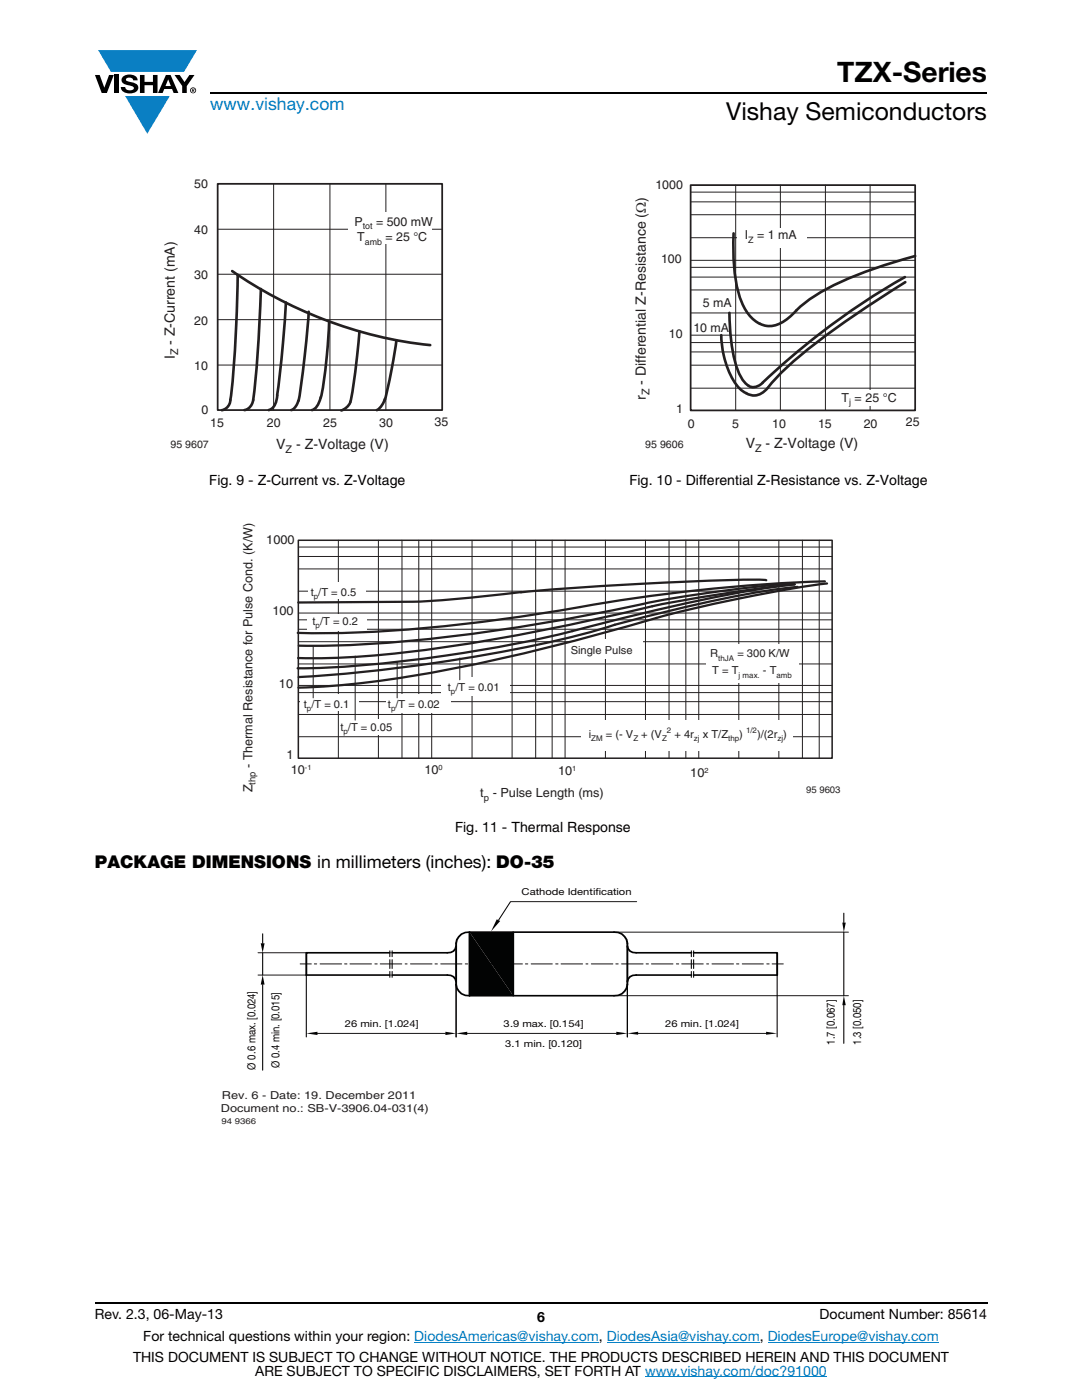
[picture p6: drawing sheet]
<svg xmlns="http://www.w3.org/2000/svg" width="216mm" height="279mm" viewBox="0 0 216 279" stroke-linecap="round" stroke-linejoin="round" font-family="sans-serif">
<g fill="#0a7fc3">
<path d="M19.6 10h19.7l-2.6 4.3h-1.1h-13.5z"/>
<path d="M25 19.2h8.9l-4.5 7.5z"/>
</g>
<g fill="#000">
<path d="M18.9 15h1l.9 2.5 1-2.5h.9l-1.4 3.6h-1zM22.9 15h.9v3.6h-.9zM24.6 15.3a2.1 2.1 0 0 1 2.8 .3l.1 .4h-.9a.79 .79 0 0 0-.7-.5 .79 .79 0 0 0-.8 .4l.3 .3 1 .2a1.08 1.08 0 0 1 1.2 1 1.08 1.08 0 0 1-1.1 1.2 1.73 1.73 0 0 1-2.4-1.2h.9a.96 .96 0 0 0 .8 .6 .96 .96 0 0 0 .9-.4 1.31 1.31 0 0 0-1.2-.6 1.03 1.03 0 0 1-1.1-.6 1.03 1.03 0 0 1 .2-1.1zM27.9 15h.9v1.3h1.7v-1.3h.9v3.6h-.9v-1.6h-1.7v1.6h-.9zM34.8 15h1.1l.9 1.4 1-1.4h1l-1.5 2.2v1.4h-.9v-1.4z"/>
<path d="M33.6 15.9l.5 1.3h-1.1zM33.1 15l-1.6 3.6h1l.3-.8h1.5l.3 .8h1l-1.6-3.6z"/>
<path d="M38.4 17.8h.2v.2h-.2zM38.3 17.7v.7h.1v-.3l.4 .3-.2-.3 .2-.2-.1-.2z"/>
<path d="M38.1 18a.46 .46 0 0 1 .9 0 .46 .46 0 0 1-.9 0zM37.9 18a.6 .6 0 0 0 1.2 0 .6 .6 0 0 0-1.2 0z"/>
</g>
<path d="M42 18.6h155M18.9 260h178.1" fill="none" stroke="#000" stroke-width=".36"/>
<path d="M82.7 267.9h36.8M121.1 267.9h30.5M128.7 274.8h36.3M153.2 267.9h34.1" fill="none" stroke="#007ec4" stroke-width=".2"/>
<path d="M32.4 35.3h57.1v55.7h-57.1z" fill="#fff"/>
<path d="M43.4 36.7h44.8v45.1h-44.8z" fill="none" stroke="#231f20" stroke-width=".35"/>
<path d="M54.6 36.7v45.1M65.8 36.7v45.1M77 36.7v45.1M43.4 54.7h44.8M43.4 45.7h44.8M43.4 72.9h44.8M43.4 63.8h44.8" fill="none" stroke="#231f20" stroke-width=".2"/>
<path d="M46.3 54.1a85.8 85.8 0 0 0 39.5 14.8M47.4 54.9v.8a226.2 226.2 0 0 1-1.6 24.8l-.6 .9-.9 .5M52.1 57.7a199 199 0 0 1-1.7 22.7l-.4 .7a1.8 1.8 0 0 1-1.2 .7M55.3 78.9a2.82 2.82 0 0 1-1.7 2.9M57.1 60.4l-.8 9.4-1 9.1M59.5 80a2.7 2.7 0 0 1-1.4 1.8M61.6 62.2a198.9 198.9 0 0 1-2 17.8M65.7 64.4a99.4 99.4 0 0 1-1.7 14.9l-.2 .7a2.68 2.68 0 0 1-1.5 1.8M71.7 66.1a119.5 119.5 0 0 1-1.9 14.4l-.7 .9-1 .5M76.8 79.6a4 4 0 0 1-1.6 2.2M79.1 67.9a106.3 106.3 0 0 1-2.4 12.1" fill="none" stroke="#231f20" stroke-width=".53"/>
<g fill="#fff">
<path d="M69.4 42.5h16.7v6.2h-16.7z"/>
<path d="M126.4 35.6h57.1v55.1h-57.1z"/>
</g>
<path d="M137.8 36.9h44.8v45h-44.8z" fill="none" stroke="#231f20" stroke-width=".35"/>
<g fill="none" stroke="#231f20" stroke-width=".2">
<path d="M137.8 38.3h44.8M146.8 36.9v45M155.7 36.9v45M164.7 36.9v45M173.6 36.9v45M137.8 52h44.8M137.8 53.4h44.8M137.8 55.3h44.8M137.8 57.9h44.8M137.8 40.3h44.8M137.8 42.9h44.8M137.8 47.4h44.8"/>
<path d="M137.8 66.9h44.8M137.8 68.4h44.8M137.8 70.2h44.8M137.8 72.9h44.8M137.8 77.5h44.8M137.8 62.5h44.8"/>
</g>
<path d="M146.4 46.6a34.2 34.2 0 0 0 1.7 14 7.4 7.4 0 0 0 3.5 4M180.6 55.3a146.2 146.2 0 0 0-28.4 21.1M180.6 56.3a159.8 159.8 0 0 0-24.1 17.5l-3.3 3.6M182.6 51.1a75.4 75.4 0 0 0-20 7.9l-2 1.4-1.7 1.5a7.9 7.9 0 0 1-5.3 3.2l-1-.1-1-.4M143.9 66.9a18 18 0 0 0 3.4 10.4 3.7 3.7 0 0 0 4.6 1.2l1.3-1.1M145.5 62.4a33.3 33.3 0 0 0 2 12.2 4 4 0 0 0 2.6 2.7 2.81 2.81 0 0 0 2.1-.9" fill="none" stroke="#231f20" stroke-width=".53"/>
<g fill="#fff">
<path d="M167.9 77.9h11.3v3.1h-11.3z"/>
<path d="M147.2 45.5h13.8v3.8h-13.8z"/>
<path d="M48.2 104.4h119.5v55.9h-119.5z"/>
</g>
<path d="M59.5 107.8h106.5v43.5h-106.5z" fill="none" stroke="#231f20" stroke-width=".3"/>
<g fill="none" stroke="#231f20" stroke-width=".2">
<path d="M59.5 109.2h106.5M59.5 111.1h106.5M59.5 113.5h106.5M59.5 118h106.5M67.5 107.8v43.5M75.5 107.8v43.5M80.2 107.8v43.5M83.6 107.8v43.5M86.1 107.8v43.5M94.2 107.8v43.5M102.2 107.8v43.5M106.9 107.8v43.5"/>
<path d="M110.2 107.8v43.5M112.8 107.8v43.5M120.8 107.8v43.5M128.8 107.8v43.5M133.5 107.8v43.5M136.9 107.8v43.5M139.4 107.8v43.5M147.4 107.8v43.5M155.4 107.8v43.5M160.1 107.8v43.5M163.5 107.8v43.5M59.5 138.2h106.5"/>
<path d="M59.5 123.7h106.5M59.5 125.6h106.5M59.5 128.1h106.5M59.5 132.5h106.5M59.5 136.8h106.5M59.5 122.3h106.5M59.5 140h106.5M59.5 142.6h106.5M59.5 147h106.5"/>
</g>
<g fill="#fff">
<path d="M61.5 116.3h11.5v3.3h-11.5z" fill-rule="evenodd"/>
<path d="M61.3 122.5h11.9v3.4h-11.9z" fill-rule="evenodd"/>
<path d="M59.9 138.6h11.8v3.3h-11.8z" fill-rule="evenodd"/>
<path d="M77 138.6h12.8v3.6h-12.8z" fill-rule="evenodd"/>
<path d="M88.1 135.2h13.6v3.7h-13.6z" fill-rule="evenodd"/>
<path d="M113.7 127.4h14.5v4h-14.5z" fill-rule="evenodd"/>
<path d="M140.9 128.7h18.5v7.6h-18.5z" fill-rule="evenodd"/>
</g>
<g fill="#fff">
<path d="M68 143.6h11.9v3.1h-11.9z"/>
<path d="M116 143.6h42.2v6.2h-42.2z"/>
</g>
<path d="M104 118.2l-10.8 1.1-9.2 .7-24.5 .2M152.9 115.8a272.6 272.6 0 0 0-25.4 .7l-13.4 .9-10.2 .8M158.4 116.4a271.4 271.4 0 0 0-31.4 4.4 353 353 0 0 1-60.7 8l-6.7 .1M158.5 116.6a317 317 0 0 0-28.3 4.4 380.9 380.9 0 0 1-57.3 10l-7.1 .3h-6.3M158.6 116.6a311.3 311.3 0 0 0-41.7 8.7 263.4 263.4 0 0 1-56.2 8.1h-1.3M159.1 117.1a225.7 225.7 0 0 0-33.9 6.9 279.8 279.8 0 0 1-51 9.9l-8.5 .8-6.1 .4M164.6 116a357.3 357.3 0 0 0-54.4 6.1 283 283 0 0 1-50.8 4.2M165 116.4a285.8 285.8 0 0 0-34 6.9 372.9 372.9 0 0 1-57.3 12.8l-7.4 .8-6.8 .3" fill="none" stroke="#231f20" stroke-width=".45"/>
<path d="M62.5 128.9v10.4M70.9 130.9v12.8M79.2 132.1v7.2M91.7 131.3v4.4" fill="none" stroke="#231f20" stroke-width=".2"/>
<path d="M44 177h128.3v47.6h-128.3z" fill="#fff"/>
<path d="M77.8 190.1h-16.7v4.5h16.7M78.2 194.6h11.1a1.51 1.51 0 0 1 1.7 1.3M91 188.8a1.51 1.51 0 0 1-1.7 1.3h-11.1M93.7 186v12.7M93.7 186h28.8a2.42 2.42 0 0 1 2.7 2.2v8.3a2.48 2.48 0 0 1-2.7 2.2M93.7 186a2.42 2.42 0 0 0-2.7 2.2v8.3a2.48 2.48 0 0 0 2.7 2.2h28.8M102.4 186v12.7M125.2 188.8a1.51 1.51 0 0 0 1.7 1.3h11M137.9 194.6h-11a1.51 1.51 0 0 0-1.7 1.3M138.4 190.1h16.7v4.5h-16.7" fill="none" stroke="#020303" stroke-width=".35"/>
<g fill="none" stroke="#020303" stroke-width=".2">
<path d="M59.9 192.4h2.2M62.7 192.4h.5M63.9 192.4h4.3M68.8 192.4h.4M69.8 192.4h4.3M74.8 192.4h.5M75.9 192.4h4.3M77.8 189.8v1.1M77.8 191.5v1.8M77.8 193.9v1.2M78.2 189.8v1.1M78.2 191.5v1.8"/>
<path d="M78.2 193.9v1.2M80.8 192.4h.4M81.9 192.4h4.3M86.8 192.4h.5M88 192.4h4.2M91 196.5v10.5M92.8 192.4h.5M93.9 192.4h4.3M98.9 192.4h.4M100 192.4h4.2M104.8 192.4h.5M106 192.4h4.2"/>
<path d="M110.9 192.4h.4M112 192.4h4.2M116.9 192.4h.4M118 192.4h4.3M122.9 192.4h.4M124 192.4h4.3M125.2 196.5v10.5M128.9 192.4h.5M130 192.4h4.3M135 192.4h.4M136 192.4h4.3M137.9 189.8v1.1"/>
<path d="M137.9 191.5v1.8M137.9 193.9v1.2M138.4 189.8v1.1M138.4 191.5v1.8M138.4 193.9v1.2M141 192.4h.4M142.1 192.4h4.3M147 192.4h.4M148.1 192.4h4.2M153 192.4h.5M154.1 192.4h2.2M93.2 206.2h29.8"/>
</g>
<g fill="#020303">
<path d="M123 205.9l2.2 .3-2.2 .4z"/>
<path d="M91 206.2l2.2-.3v.7z"/>
</g>
<path d="M61.1 194.6v12.4M91 196.5v10.5M63.3 206.2h25.6" fill="none" stroke="#020303" stroke-width=".2"/>
<g fill="#020303">
<path d="M88.9 205.9l2.1 .3-2.1 .4z"/>
<path d="M61.1 206.2l2.2-.3v.7z"/>
</g>
<path d="M125.2 196.5v10.5M155.1 194.6v12.4M127.3 206.2h25.6" fill="none" stroke="#020303" stroke-width=".2"/>
<g fill="#020303">
<path d="M125.2 206.2l2.1-.3v.6z"/>
<path d="M152.9 205.9l2.2 .3-2.2 .3z"/>
</g>
<path d="M51.5 190.1h9.6M51.5 194.6h9.6M52.4 186.4v1.9M52.4 190.1v4.5M52.4 196.5v17.1" fill="none" stroke="#020303" stroke-width=".2"/>
<g fill="#020303">
<path d="M52 188.3h.8l-.4 1.8z"/>
<path d="M52.4 194.6l.4 1.9h-.8z"/>
</g>
<path d="M127 179.9h-25.1l-2.4 3.7" fill="none" stroke="#020303" stroke-width=".2"/>
<g fill="#020303">
<path d="M99.1 183.5l.7 .3-1.8 2.1z"/>
<path d="M93.7 186l8.7 12.7h-8.7z"/>
<path d="M93.7 186h8.7v12.7z"/>
</g>
<path d="M122.5 186h46.8M122.5 198.7h46.8M168.4 182.2v1.9M168.4 186v12.7M168.4 200.6v7.6" fill="none" stroke="#020303" stroke-width=".2"/>
<g fill="#020303">
<path d="M168.1 184.1h.7l-.4 1.9z"/>
<path d="M168.4 198.7l.4 1.9h-.7z"/>
</g>
<text font-size="5.6" x="167.1" y="16.4">TZX-Series</text>
<text font-size="4.9" x="144.9" y="24">Vishay Semiconductors</text>
<text font-size="3.5" fill="#007ec4" x="42" y="21.9">www.vishay.com</text>
<text font-size="3.5" x="18.9" y="173.2">PACKAGE DIMENSIONS in millimeters (inches): DO-35</text>
<g font-size="2.8" fill="#231f20">
<text x="34.9" y="71.7" transform="rotate(-90 34.9 71.7)">I</text>
<text x="34.9" y="68.9" transform="rotate(-90 34.9 68.9)">- Z-Current (mA)</text>
<text x="128.9" y="76.8" transform="rotate(-90 128.9 76.8)">- Differential Z-Resistance (Ω)</text>
<text x="128.9" y="79.8" transform="rotate(-90 128.9 79.8)">r</text>
<text x="55.1" y="89.7">V</text>
<text x="59.1" y="89.7">- Z-Voltage (V)</text>
<text x="148.8" y="89.4">V</text>
<text x="152.8" y="89.4">- Z-Voltage (V)</text>
</g>
<g font-size="2.8">
<text x="41.8" y="96.8">Fig. 9 - Z-Current vs. Z-Voltage</text>
<text x="125.6" y="96.8">Fig. 10 - Differential Z-Resistance vs. Z-Voltage</text>
<text x="90.8" y="166">Fig. 11 - Thermal Response</text>
<text x="18.9" y="263.3">Rev. 2.3, 06-May-13</text>
<text x="107.2" y="263.8">6</text>
<text x="163.6" y="263.3">Document Number: 85614</text>
<text x="28.6" y="267.7">For technical questions within your region: DiodesAmericas@vishay.com, DiodesAsia@vishay.com, DiodesEurope@vishay.com</text>
<text x="26.5" y="271.7">THIS DOCUMENT IS SUBJECT TO CHANGE WITHOUT NOTICE. THE PRODUCTS DESCRIBED HEREIN AND THIS DOCUMENT</text>
<text x="50.9" y="274.6">ARE SUBJECT TO SPECIFIC DISCLAIMERS, SET FORTH AT www.vishay.com/doc?91000</text>
</g>
<g font-size="2.5" fill="#231f20">
<text x="38.7" y="37.5">50</text>
<text x="130.8" y="37.7">1000</text>
<text x="38.7" y="46.8">40</text>
<text x="70.7" y="45">P</text>
<text x="75" y="45">= 500 mW</text>
<text x="148.6" y="47.7">I</text>
<text x="151.1" y="47.7">= 1 mA</text>
<text x="71.3" y="48.1">T</text>
<text x="76.9" y="48.1">= 25 °C</text>
<text x="131.9" y="52.4">100</text>
<text x="38.7" y="55.6">30</text>
<text x="38.7" y="64.8">20</text>
<text x="140.2" y="61.4">5 mA</text>
<text x="133.5" y="67.4">10</text>
<text x="138.4" y="66.3">10 mA</text>
<text x="38.7" y="73.9">10</text>
<text x="40.2" y="82.7">0</text>
<text x="134.9" y="82.3">1</text>
<text x="167.9" y="80.2">T = 25 °C</text>
<text x="42" y="85.3">15</text>
<text x="53.3" y="85.3">20</text>
<text x="64.5" y="85.3">25</text>
<text x="75.7" y="85.3">30</text>
<text x="86.7" y="85">35</text>
<text x="137.2" y="85.3">0</text>
<text x="146.1" y="85.3">5</text>
<text x="154.1" y="85.3">10</text>
<text x="163.2" y="85.3">15</text>
<text x="172.4" y="85.3">20</text>
<text x="180.8" y="85.1">25</text>
<text x="53.1" y="108.6">1000</text>
<text x="54.4" y="122.8">100</text>
<text x="55.7" y="137.2">10</text>
<text x="50.4" y="153.3" transform="rotate(-90 50.4 153.3)">- Thermal Resistance for Pulse Cond. (K/W)</text>
<text x="57.2" y="151.4">1</text>
<text x="58" y="154.5">10</text>
<text x="84.7" y="154.5">10</text>
<text x="111.4" y="154.7">10</text>
<text x="137.7" y="155.1">10</text>
<text x="50.4" y="158.1" transform="rotate(-90 50.4 158.1)">Z</text>
<text x="95.8" y="159.1">t</text>
<text x="98.3" y="159.1">- Pulse Length (ms)</text>
</g>
<g font-size="2.2" fill="#231f20">
<text x="62" y="118.9">t /T = 0.5</text>
<text x="62.4" y="124.7">t /T = 0.2</text>
<text x="113.9" y="130.6">Single Pulse</text>
<text x="141.7" y="131.2">R</text>
<text x="147.1" y="131.2">= 300 K/W</text>
<text x="89.4" y="137.9">t /T = 0.01</text>
<text x="142.1" y="134.6">T = T</text>
<text x="152.2" y="134.6">- T</text>
<text x="60.6" y="141.2">t /T = 0.1</text>
<text x="77.4" y="141.2">t /T = 0.02</text>
<text x="67.9" y="145.8">t</text>
<text x="69.4" y="145.8">/T = 0.05</text>
<text x="117.5" y="147.3">i</text>
<text x="120.9" y="147.3">= (- V</text>
<text x="128" y="147.3">+ (V</text>
<text x="134.6" y="147.3">+ 4r</text>
<text x="140.2" y="147.3">x T/Z</text>
<text x="147.5" y="147.3">)</text>
<text x="151.1" y="147.3">)/(2r</text>
<text x="156.3" y="147.3">)</text>
<text x="44.1" y="221.9">Document no.: SB-V-3906.04-031(4)</text>
<text x="44.3" y="219.3">Rev. 6 - Date: 19. December 2011</text>
</g>
<g font-size="2.2" fill="#020303">
<text x="166.6" y="208.5" transform="rotate(-90 166.6 208.5)">1.7 [0.067]</text>
<text x="171.8" y="208.5" transform="rotate(-90 171.8 208.5)">1.3 [0.050]</text>
<text x="51" y="213.5" transform="rotate(-90 51 213.5)">Ø 0.6 max. [0.024]</text>
<text x="55.8" y="213.2" transform="rotate(-90 55.8 213.2)">Ø 0.4 min. [0.015]</text>
</g>
<g font-size="2.1" fill="#231f20">
<text x="35.6" y="70.9" transform="rotate(-90 35.6 70.9)">Z</text>
<text x="129.6" y="78.9" transform="rotate(-90 129.6 78.9)">Z</text>
<text x="34" y="89.4">95 9607</text>
<text x="128.8" y="89.4">95 9606</text>
<text x="57" y="90.4">Z</text>
<text x="150.7" y="90.1">Z</text>
</g>
<g font-size="1.9" fill="#231f20">
<text x="51" y="156.6" transform="rotate(-90 51 156.6)">thp</text>
<text x="96.6" y="159.8">p</text>
<text x="160.8" y="158.3">95 9603</text>
</g>
<g font-size="1.9" fill="#020303">
<text x="104.1" y="178.6">Cathode Identif</text>
<text x="118.8" y="178.6">ication</text>
<text x="68.8" y="205.1">26 min. [1.024]</text>
<text x="100.5" y="205.1">3.9 max. [0.154]</text>
<text x="100.8" y="208.9">3.1 min. [0.120]</text>
<text x="132.7" y="205.1">26 min. [1.024]</text>
</g>
<g font-size="1.8" fill="#231f20">
<text x="72.4" y="45.8">tot</text>
<text x="72.8" y="48.8">amb</text>
<text x="149.3" y="48.4">Z</text>
<text x="169.4" y="80.9">j</text>
</g>
<g font-size="1.6" fill="#231f20">
<text x="62.6" y="119.6">p</text>
<text x="63" y="125.4">p</text>
<text x="143.3" y="131.8">thJA</text>
<text x="147.4" y="135.2">j max.</text>
<text x="155" y="135.2">amb</text>
<text x="61.2" y="141.9">p</text>
<text x="78" y="141.9">p</text>
<text x="90" y="138.5">p</text>
<text x="68.5" y="146.5">p</text>
<text x="118" y="147.9">ZM</text>
<text x="126.4" y="147.9">Z</text>
<text x="132.1" y="147.9">Z</text>
<text x="133.1" y="146.4">2</text>
<text x="138.5" y="147.9">zj</text>
<text x="145.3" y="147.9">thp</text>
<text x="148.9" y="146.4">1/2</text>
<text x="155.1" y="147.9">zj</text>
<text x="44.2" y="224.3">94 9366</text>
</g>
<g font-size="1.5" fill="#231f20">
<text x="60.9" y="153.6">-1</text>
<text x="87.5" y="153.6">0</text>
<text x="114.2" y="153.8">1</text>
<text x="140.6" y="154.3">2</text>
</g>
</svg>
